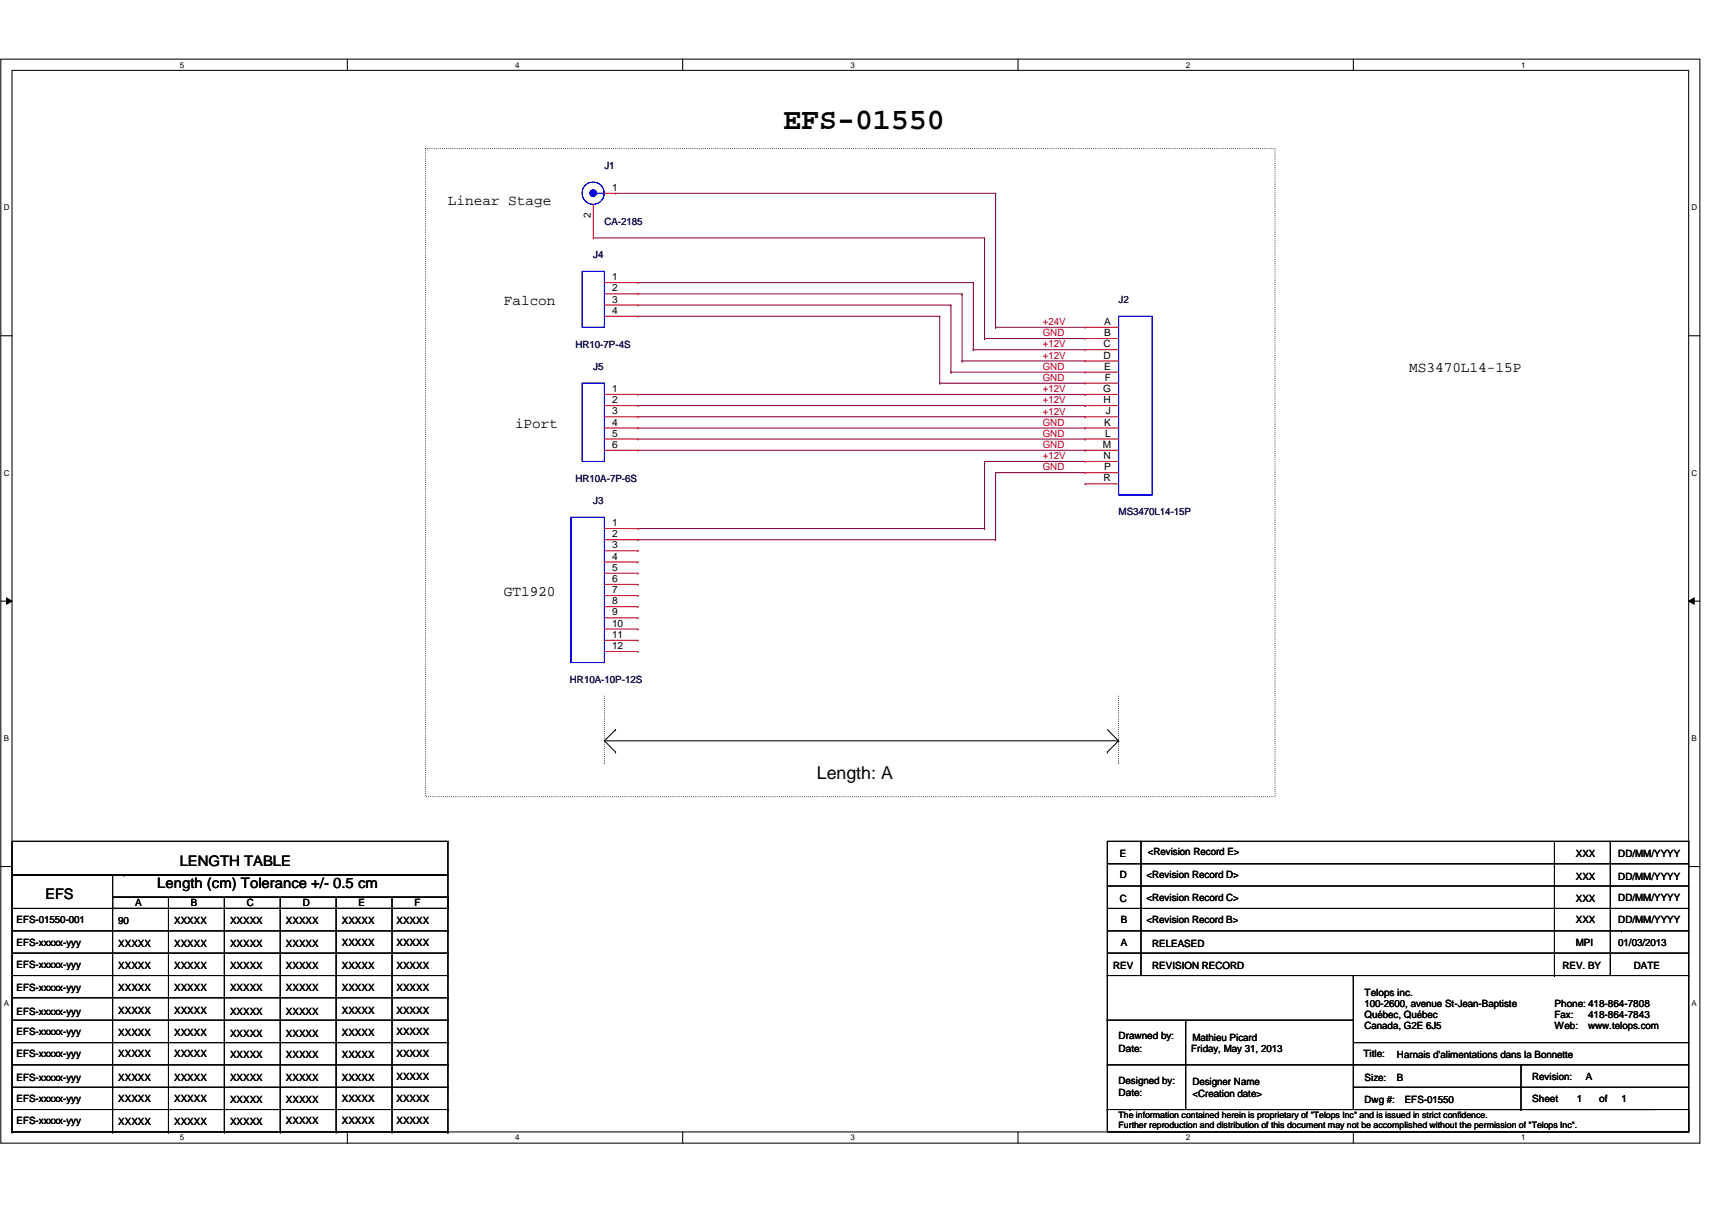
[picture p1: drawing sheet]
<svg xmlns="http://www.w3.org/2000/svg" width="420mm" height="297mm" viewBox="0 0 420 297" stroke-linecap="round" stroke-linejoin="round" font-family="sans-serif">
<path d="M.2 14.5h417v266.1h-417zM3 17.3h411.4v260.6h-411.4z" fill="none" stroke="#000" stroke-width=".25"/>
<g fill="#fff">
<path d="M44.1 14.8h1.1v2.2h-1.1z"/>
<path d="M44.1 278.2h1.1v2.2h-1.1z"/>
</g>
<path d="M85.2 14.5v2.8M85.2 277.9v2.7" fill="none" stroke="#000" stroke-width=".25"/>
<g fill="#fff">
<path d="M126.4 14.8h1.1v2.2h-1.1z"/>
<path d="M126.4 278.2h1.1v2.2h-1.1z"/>
</g>
<path d="M167.5 14.5v2.8M167.5 277.9v2.7" fill="none" stroke="#000" stroke-width=".25"/>
<g fill="#fff">
<path d="M208.7 14.8h1.1v2.2h-1.1z"/>
<path d="M208.7 278.2h1.1v2.2h-1.1z"/>
</g>
<path d="M249.8 14.5v2.8M249.8 277.9v2.7" fill="none" stroke="#000" stroke-width=".25"/>
<g fill="#fff">
<path d="M291 14.8h1.1v2.2h-1.1z"/>
<path d="M291 278.2h1.1v2.2h-1.1z"/>
</g>
<path d="M332.1 14.5v2.8M332.1 277.9v2.7" fill="none" stroke="#000" stroke-width=".25"/>
<g fill="#fff">
<path d="M373.3 14.8h1.1v2.2h-1.1z"/>
<path d="M373.3 278.2h1.1v2.2h-1.1z"/>
<path d="M.9 49.8h1.4v2.2h-1.4z"/>
<path d="M415.2 49.8h1.3v2.2h-1.3z"/>
<path d="M.9 115h1.4v2.2h-1.4z"/>
<path d="M415.2 115h1.3v2.2h-1.3z"/>
</g>
<path d="M.2 82.4h2.8M414.4 82.4h2.8" fill="none" stroke="#000" stroke-width=".25"/>
<g fill="#fff">
<path d="M.9 180.1h1.3v2.2h-1.3z"/>
<path d="M415.2 180.1h1.3v2.2h-1.3z"/>
</g>
<path d="M.2 147.6h2.8M1.6 146.8l1.4 .8-1.4 .7zM414.4 147.6l1.4-.8v1.5zM414.4 147.6h2.8" fill="none" stroke="#000" stroke-width=".25"/>
<path d="M1.6 146.8l1.4 .8-1.4 .7zM414.4 147.6l1.4-.8v1.5z" fill="#000"/>
<g fill="#fff">
<path d="M.9 245.3h1.3v2.2h-1.3z"/>
<path d="M415.2 245.3h1.3v2.2h-1.3z"/>
</g>
<g fill="none" stroke="#000" stroke-width=".25">
<path d="M151.1 179.1h.1M151.1 179.1l-2.8 2.8M271.8 179.1l2.7 2.8M148.3 181.9h126.2M148.3 181.9l2.8 2.7M151.1 184.6h.1M271.8 184.6h.1M274.5 181.9h.1M274.5 181.9l-2.7 2.7M.2 212.7h2.8M3 206.5h106.9v8.3h-106.9zM27.6 214.8h82.3v5.5h-82.3z"/>
<path d="M30.4 214.8h.1M30.4 214.8h-27.4v63.1M271.8 217.5h142.6M271.8 212h142.6M280 206.5h.1M280 206.5v33M381.5 206.5v33M395.2 206.5h.1M395.2 206.5v33M414.4 217.5h.1M414.4 212h.1M414.4 206.5h.1"/>
<path d="M414.4 212.7h2.8M414.4 206.5v71.4M414.4 206.5h-142.6v65.9M3 239.5h106.9M3 234h106.9M3 228.5h106.9M3 223h106.9M27.6 220.3h82.3v2.7h-82.3zM27.6 223h.1M27.6 220.3v57.6M41.3 223h.1M41.3 220.3v57.6"/>
<path d="M55.1 223h.1M55.1 220.3v57.6M68.8 223h.1M68.8 220.3v57.6M82.5 223h.1M82.5 220.3v57.6M96.2 223h.1M96.2 220.3v57.6M109.9 223h.1M109.9 228.5h.1M109.9 234h.1M109.9 239.5h.1"/>
<path d="M109.9 220.3v57.6M271.8 239.5h.1M271.8 239.5h142.6M271.8 234h142.6M271.8 228.5h142.6M271.8 223h142.6M332.1 239.5h.1M332.1 239.5v32.9M381.5 239.5h.1M398 228.5h.1M414.4 239.5h.1M414.4 234h.1"/>
<path d="M414.4 228.5h.1M414.4 223h.1M3 255.9h106.9M3 250.4h106.9M3 244.9h106.9M109.9 244.9h.1M109.9 255.9h.1M109.9 250.4h.1M271.8 250.4h.1M271.8 250.4h60.3M291 250.4h.1M291 250.4v22"/>
<path d="M332.1 255.9h82.3M414.4 255.9h.1M3 277.9h.1M3 261.4h106.9M3 266.9h106.9M3 272.4h106.9M3 277.9h106.9M27.6 277.9h.1M41.3 277.9h.1M55.1 277.9h.1M68.8 277.9h.1M82.5 277.9h.1"/>
<path d="M96.2 277.9h.1M109.9 261.4h.1M109.9 277.9h.1M109.9 266.9h.1M109.9 272.4h.1M271.8 272.4h142.6v5.5h-142.6zM271.8 272.4h.1M271.8 261.4h.1M271.8 261.4h142.6M277.3 272.4h.1M277.3 272.4h128.9M332.1 266.9h82.3"/>
<path d="M373.3 272.4h.1M373.3 261.4v11M414.4 261.4h.1M414.4 266.9h.1"/>
</g>
<path d="M104.5 36.5h208.4v159.1h-208.4zM148.3 170.9v16.5M274.5 170.9v16.5M148.3 187.4h.1M274.5 187.4h.1" fill="none" stroke="#000" stroke-width=".25" stroke-dasharray="0 .5"/>
<g fill="none" stroke="#800040" stroke-width=".25">
<path d="M145.6 58.4h96M151.1 47.5h93.2M241.6 58.4h.1M241.6 58.4v24.7M244.3 47.5h.1M244.3 47.5v32.8M156.6 69.4h82.3M156.6 72.1h79.5M156.6 74.9h76.8M156.6 77.6h74M230.6 77.6h.1M230.6 77.6v16.5"/>
<path d="M233.4 74.9h.1M233.4 74.9v16.5M236.1 72.1h.1M236.1 72.1v16.5M238.9 69.4h.1M238.9 69.4v16.5M156.6 96.8h109.7M156.6 99.6h109.7M230.6 94.1h.1M230.6 94.1h35.7M233.4 91.4h.1M233.4 91.4h32.9"/>
<path d="M236.1 88.6h.1M236.1 88.6h30.2M238.9 85.9h.1M238.9 85.9h27.4M241.6 83.1h.1M241.6 83.1h24.7M244.3 80.3h.1M244.3 80.3h22M266.3 96.8h.1M266.3 99.6h.1M156.6 102.3h109.7M156.6 105.1h109.7"/>
<path d="M156.6 107.8h109.7M156.6 110.5h109.7M241.6 113.3h.1M241.6 113.3v16.5M241.6 113.3h24.7M244.3 116h.1M244.3 116v16.5M244.3 116h22M266.3 102.3h.1M266.3 105.1h.1M266.3 107.8h.1M266.3 110.5h.1"/>
<path d="M156.6 129.8h85M156.6 132.5h87.7M241.6 129.8h.1M244.3 132.5h.1"/>
</g>
<path d="M142.9 66.6h5.4v13.7h-5.4zM274.5 77.6h8.3v43.9h-8.3z" fill="none" stroke="#00f" stroke-width=".25"/>
<g fill="none" stroke="#f00" stroke-width=".25">
<path d="M148.3 69.4h8.3M148.3 72.1h8.3M148.3 74.9h8.3M148.3 77.6h8.3M156.6 69.4h.1M156.6 72.1h.1M156.6 74.9h.1M156.6 77.6h.1M266.3 80.3h.1M266.3 83.1h.1M266.3 85.9h.1M266.3 88.6h.1"/>
<path d="M266.3 91.4h.1M266.3 94.1h.1M266.3 96.8h.1M266.3 99.6h.1M266.3 80.3h8.2M266.3 83.1h8.2M266.3 85.9h8.2M266.3 88.6h8.2M266.3 91.4h8.2M266.3 94.1h8.2M266.3 96.8h8.2M266.3 99.6h8.2"/>
<path d="M266.3 102.3h.1M266.3 105.1h.1M266.3 107.8h.1M266.3 110.5h.1M266.3 113.3h.1M266.3 116h.1M266.3 118.8h.1M266.3 102.3h8.2M266.3 105.1h8.2M266.3 107.8h8.2M266.3 110.5h8.2M266.3 113.3h8.2"/>
<path d="M266.3 116h8.2M266.3 118.8h8.2"/>
</g>
<circle cx="145.6" cy="47.4" r=".81" fill="#00f"/>
<g fill="none" stroke="#00f" stroke-width=".25">
<path d="M146.4 47.5h.1M146.4 47.5h1.9"/>
<circle cx="145.6" cy="47.4" r="2.72"/>
<circle cx="145.6" cy="47.4" r=".81"/>
</g>
<circle cx="145.6" cy="47.4" r=".81" fill="#00f"/>
<g fill="none" stroke="#00f" stroke-width=".25">
<path d="M146.4 47.5h.1M146.4 47.5h1.9M142.9 94.1h5.4v19.2h-5.4zM140.1 127h8.2v35.6h-8.2z"/>
<circle cx="145.6" cy="47.4" r="2.72"/>
<circle cx="145.6" cy="47.4" r=".81"/>
</g>
<g fill="none" stroke="#f00" stroke-width=".25">
<path d="M145.6 58.4h.1M145.6 50.2v8.2M148.3 47.5h2.8M151.1 47.5h.1M148.3 96.8h8.3M148.3 99.6h8.3M156.6 96.8h.1M156.6 99.6h.1M148.3 102.3h8.3M148.3 105.1h8.3M148.3 107.8h8.3M148.3 110.5h8.3"/>
<path d="M156.6 102.3h.1M156.6 105.1h.1M156.6 107.8h.1M156.6 110.5h.1M148.3 129.8h8.3M148.3 132.5h8.3M148.3 135.2h8.3M148.3 138h8.3M156.6 129.8h.1M156.6 132.5h.1M156.6 135.2h.1M156.6 138h.1"/>
<path d="M148.3 140.7h8.3M148.3 143.5h8.3M148.3 146.2h8.3M148.3 148.9h8.3M148.3 151.7h8.3M148.3 154.4h8.3M148.3 157.2h8.3M148.3 159.9h8.3M156.6 140.7h.1M156.6 143.5h.1M156.6 146.2h.1M156.6 148.9h.1"/>
<path d="M156.6 151.7h.1M156.6 154.4h.1M156.6 157.2h.1M156.6 159.9h.1"/>
</g>
<text font-size="7.4" x="192.2" y="31.6">EFS-01550</text>
<text font-size="4.4" x="200.5" y="191.3">Length: A</text>
<g font-size="3.6">
<text x="109.9" y="50.2">Linear Stage</text>
<text x="123.6" y="74.9">Falcon</text>
<text x="345.9" y="91.4">MS3470L14-15P</text>
<text x="126.4" y="105.1">iPort</text>
<text x="123.6" y="146.3">GT1920</text>
<text x="44.1" y="212.5">LENGTH TABLE</text>
<text x="11.2" y="220.7">EFS</text>
<text x="38.6" y="218">Length (cm) Tolerance +/- 0.5 cm</text>
</g>
<g font-size="2.5" fill="#000080">
<text x="148.3" y="41.4">J1</text>
<text x="148.3" y="55.2">CA-2185</text>
<text x="145.6" y="63.4">J4</text>
<text x="274.5" y="74.4">J2</text>
<text x="141.2" y="85.3">HR10-7P-4S</text>
<text x="145.6" y="90.8">J5</text>
<text x="141.2" y="118.3">HR10A-7P-6S</text>
<text x="145.6" y="123.7">J3</text>
<text x="274.5" y="126.5">MS3470L14-15P</text>
<text x="139.9" y="167.6">HR10A-10P-12S</text>
</g>
<g font-size="2.5">
<text x="150.2" y="46.9">1</text>
<text x="145" y="53.5" transform="rotate(-90 145 53.5)">2</text>
<text x="150.2" y="68.8">1</text>
<text x="150.2" y="71.5">2</text>
<text x="150.2" y="74.3">3</text>
<text x="150.2" y="77">4</text>
<text x="271" y="79.8">A</text>
<text x="271" y="82.5">B</text>
<text x="270.8" y="85.3">C</text>
<text x="270.8" y="88">D</text>
<text x="271" y="90.8">E</text>
<text x="271.1" y="93.5">F</text>
<text x="150.2" y="96.2">1</text>
<text x="150.2" y="99">2</text>
<text x="150.2" y="101.7">3</text>
<text x="270.7" y="96.2">G</text>
<text x="270.8" y="99">H</text>
<text x="271.4" y="101.7">J</text>
<text x="150.2" y="104.5">4</text>
<text x="150.2" y="107.2">5</text>
<text x="271" y="104.5">K</text>
<text x="271.3" y="107.2">L</text>
<text x="150.2" y="109.9">6</text>
<text x="270.6" y="109.9">M</text>
<text x="270.8" y="112.7">N</text>
<text x="270.8" y="118.2">R</text>
<text x="271" y="115.4">P</text>
<text x="150.2" y="129.2">1</text>
<text x="150.2" y="131.9">2</text>
<text x="150.2" y="134.6">3</text>
<text x="150.2" y="137.4">4</text>
<text x="150.2" y="140.1">5</text>
<text x="150.2" y="142.9">6</text>
<text x="150.2" y="145.6">7</text>
<text x="150.2" y="148.3">8</text>
<text x="150.2" y="151.1">9</text>
<text x="150.2" y="153.8">10</text>
<text x="150.2" y="156.6">11</text>
<text x="150.2" y="159.3">12</text>
<text x="281.7" y="209.9">&lt;Revision Record E&gt;</text>
<text x="274.8" y="215.6">D</text>
<text x="274.8" y="210.4">E</text>
<text x="281.4" y="215.6">&lt;Revision Record D&gt;</text>
<text x="386.7" y="215.9">XXX</text>
<text x="386.7" y="210.4">XXX</text>
<text x="397.2" y="215.9">DD/MM/YYYY</text>
<text x="397.2" y="210.4">DD/MM/YYYY</text>
<text x="274.8" y="221.4">C</text>
<text x="281.4" y="221.1">&lt;Revision Record C&gt;</text>
<text x="386.7" y="221.4">XXX</text>
<text x="397.2" y="221.1">DD/MM/YYYY</text>
<text x="4.1" y="226.6">EFS-01550-001</text>
<text x="29" y="226.9">90</text>
<text x="33.1" y="222.5">A</text>
<text x="42.7" y="226.9">XXXXX</text>
<text x="46.9" y="222.5">B</text>
<text x="56.5" y="226.9">XXXXX</text>
<text x="60.6" y="222.5">C</text>
<text x="70.2" y="226.9">XXXXX</text>
<text x="74.3" y="222.5">D</text>
<text x="83.9" y="226.9">XXXXX</text>
<text x="88" y="222.5">E</text>
<text x="97.3" y="226.9">XXXXX</text>
<text x="101.7" y="222.5">F</text>
<text x="275.1" y="226.6">B</text>
<text x="281.4" y="226.6">&lt;Revision Record B&gt;</text>
<text x="386.7" y="226.6">XXX</text>
<text x="397.2" y="226.6">DD/MM/YYYY</text>
<text x="4.1" y="232.1">EFS-xxxxx-yyy</text>
<text x="29" y="232.4">XXXXX</text>
<text x="42.7" y="232.4">XXXXX</text>
<text x="56.5" y="232.4">XXXXX</text>
<text x="70.2" y="232.4">XXXXX</text>
<text x="83.9" y="232.1">XXXXX</text>
<text x="97.3" y="232.1">XXXXX</text>
<text x="275.1" y="232.1">A</text>
<text x="282.8" y="232.4">RELEASED</text>
<text x="386.7" y="232.1">MPI</text>
<text x="397.2" y="232.1">01/03/2013</text>
<text x="4.1" y="237.6">EFS-xxxxx-yyy</text>
<text x="29" y="237.9">XXXXX</text>
<text x="42.7" y="237.9">XXXXX</text>
<text x="56.5" y="237.9">XXXXX</text>
<text x="70.2" y="237.9">XXXXX</text>
<text x="83.9" y="237.9">XXXXX</text>
<text x="97.3" y="237.9">XXXXX</text>
<text x="273.2" y="237.9">REV</text>
<text x="282.8" y="237.9">REVISION RECORD</text>
<text x="383.4" y="237.9">REV. BY</text>
<text x="401" y="237.9">DATE</text>
<text x="4.1" y="243.4">EFS-xxxxx-yyy</text>
<text x="29" y="243.4">XXXXX</text>
<text x="42.7" y="243.4">XXXXX</text>
<text x="56.5" y="243.4">XXXXX</text>
<text x="70.2" y="243.4">XXXXX</text>
<text x="83.9" y="243.4">XXXXX</text>
<text x="97.3" y="243.4">XXXXX</text>
<text x="334.9" y="244.5">Telops inc.</text>
<text x="4.1" y="249.1">EFS-xxxxx-yyy</text>
<text x="29" y="248.8">XXXXX</text>
<text x="42.7" y="248.8">XXXXX</text>
<text x="56.5" y="249.1">XXXXX</text>
<text x="70.2" y="249.1">XXXXX</text>
<text x="83.9" y="248.8">XXXXX</text>
<text x="97.3" y="248.8">XXXXX</text>
<text x="334.9" y="247.2">100-2600, avenue St-Jean-Baptiste</text>
<text x="334.9" y="249.9">Québec, Québec</text>
<text x="381.5" y="247.2">Phone: 418-864-7808</text>
<text x="381.5" y="249.9">Fax:</text>
<text x="389.8" y="249.9">418-864-7843</text>
<text x="4.1" y="254">EFS-xxxxx-yyy</text>
<text x="29" y="254.3">XXXXX</text>
<text x="42.7" y="254.3">XXXXX</text>
<text x="56.5" y="254.6">XXXXX</text>
<text x="70.2" y="254.6">XXXXX</text>
<text x="83.9" y="254.3">XXXXX</text>
<text x="97.3" y="254">XXXXX</text>
<text x="274.5" y="255.1">Drawned by:</text>
<text x="292.6" y="255.4">Mathieu Picard</text>
<text x="334.9" y="252.7">Canada, G2E 6J5</text>
<text x="381.5" y="252.7">Web:</text>
<text x="389.8" y="252.7">www.telops.com</text>
<text x="4.1" y="259.5">EFS-xxxxx-yyy</text>
<text x="29" y="259.5">XXXXX</text>
<text x="42.7" y="259.5">XXXXX</text>
<text x="56.5" y="259.8">XXXXX</text>
<text x="70.2" y="259.8">XXXXX</text>
<text x="83.9" y="259.8">XXXXX</text>
<text x="97.3" y="259.5">XXXXX</text>
<text x="274.5" y="258.2">Date:</text>
<text x="292.3" y="258.2">Friday, May 31, 2013</text>
<text x="334.6" y="259.5">Title:</text>
<text x="342.8" y="259.8">Harnais d'alimentations dans la Bonnette</text>
<text x="4.1" y="265.3">EFS-xxxxx-yyy</text>
<text x="29" y="265.3">XXXXX</text>
<text x="42.7" y="265.3">XXXXX</text>
<text x="56.5" y="265.3">XXXXX</text>
<text x="70.2" y="265.3">XXXXX</text>
<text x="83.9" y="265.3">XXXXX</text>
<text x="97.3" y="265">XXXXX</text>
<text x="274.5" y="266.1">Designed by:</text>
<text x="274.5" y="269.2">Date:</text>
<text x="292.6" y="269.4">&lt;Creation date&gt;</text>
<text x="292.6" y="266.4">Designer Name</text>
<text x="334.9" y="265.3">Size:</text>
<text x="342.8" y="265.3">B</text>
<text x="376" y="265">Revision:</text>
<text x="389.2" y="265">A</text>
<text x="4.1" y="270.5">EFS-xxxxx-yyy</text>
<text x="29" y="270.5">XXXXX</text>
<text x="42.7" y="270.5">XXXXX</text>
<text x="56.5" y="270.8">XXXXX</text>
<text x="70.2" y="270.8">XXXXX</text>
<text x="83.9" y="270.5">XXXXX</text>
<text x="97.3" y="270.5">XXXXX</text>
<text x="334.9" y="270.8">Dwg #:</text>
<text x="344.8" y="270.8">EFS-01550</text>
<text x="376" y="270.5">Sheet</text>
<text x="387" y="270.5">1</text>
<text x="392.5" y="270.5">of</text>
<text x="398" y="270.5">1</text>
<text x="4.1" y="276">EFS-xxxxx-yyy</text>
<text x="29" y="276.3">XXXXX</text>
<text x="42.7" y="276.3">XXXXX</text>
<text x="56.5" y="276.3">XXXXX</text>
<text x="70.2" y="276">XXXXX</text>
<text x="83.9" y="276">XXXXX</text>
<text x="97.3" y="276">XXXXX</text>
</g>
<g font-size="2.5" fill="#f00">
<text x="255.9" y="79.8">+24V</text>
<text x="255.9" y="82.5">GND</text>
<text x="255.9" y="85.3">+12V</text>
<text x="255.9" y="88.1">+12V</text>
<text x="255.9" y="90.8">GND</text>
<text x="255.9" y="93.5">GND</text>
<text x="255.9" y="96.3">+12V</text>
<text x="255.9" y="99">+12V</text>
<text x="255.9" y="101.8">+12V</text>
<text x="255.9" y="104.5">GND</text>
<text x="255.9" y="107.2">GND</text>
<text x="255.9" y="110">GND</text>
<text x="255.9" y="112.7">+12V</text>
<text x="255.9" y="115.5">GND</text>
</g>
<g font-size="2.2">
<text x="274.5" y="274.4">The information contained herein is proprietary of &quot;Telops Inc&quot; and is issued in strict confidence.</text>
<text x="274.5" y="276.9">Further reproduction and distribution of this document may not be accomplished without the permission of &quot;Telops Inc&quot;.</text>
</g>
<g font-size="2">
<text x="44.1" y="16.6">5</text>
<text x="126.4" y="16.6">4</text>
<text x="208.7" y="16.6">3</text>
<text x="291" y="16.6">2</text>
<text x="373.3" y="16.6">1</text>
<text x=".9" y="51.6">D</text>
<text x="415.2" y="51.6">D</text>
<text x=".9" y="116.8">C</text>
<text x="415.2" y="116.8">C</text>
<text x=".9" y="181.9">B</text>
<text x="415.2" y="181.9">B</text>
<text x=".9" y="247.1">A</text>
<text x="415.2" y="247.1">A</text>
<text x="44.1" y="280">5</text>
<text x="126.4" y="280">4</text>
<text x="208.7" y="280">3</text>
<text x="291" y="280">2</text>
<text x="373.3" y="280">1</text>
</g>
</svg>
